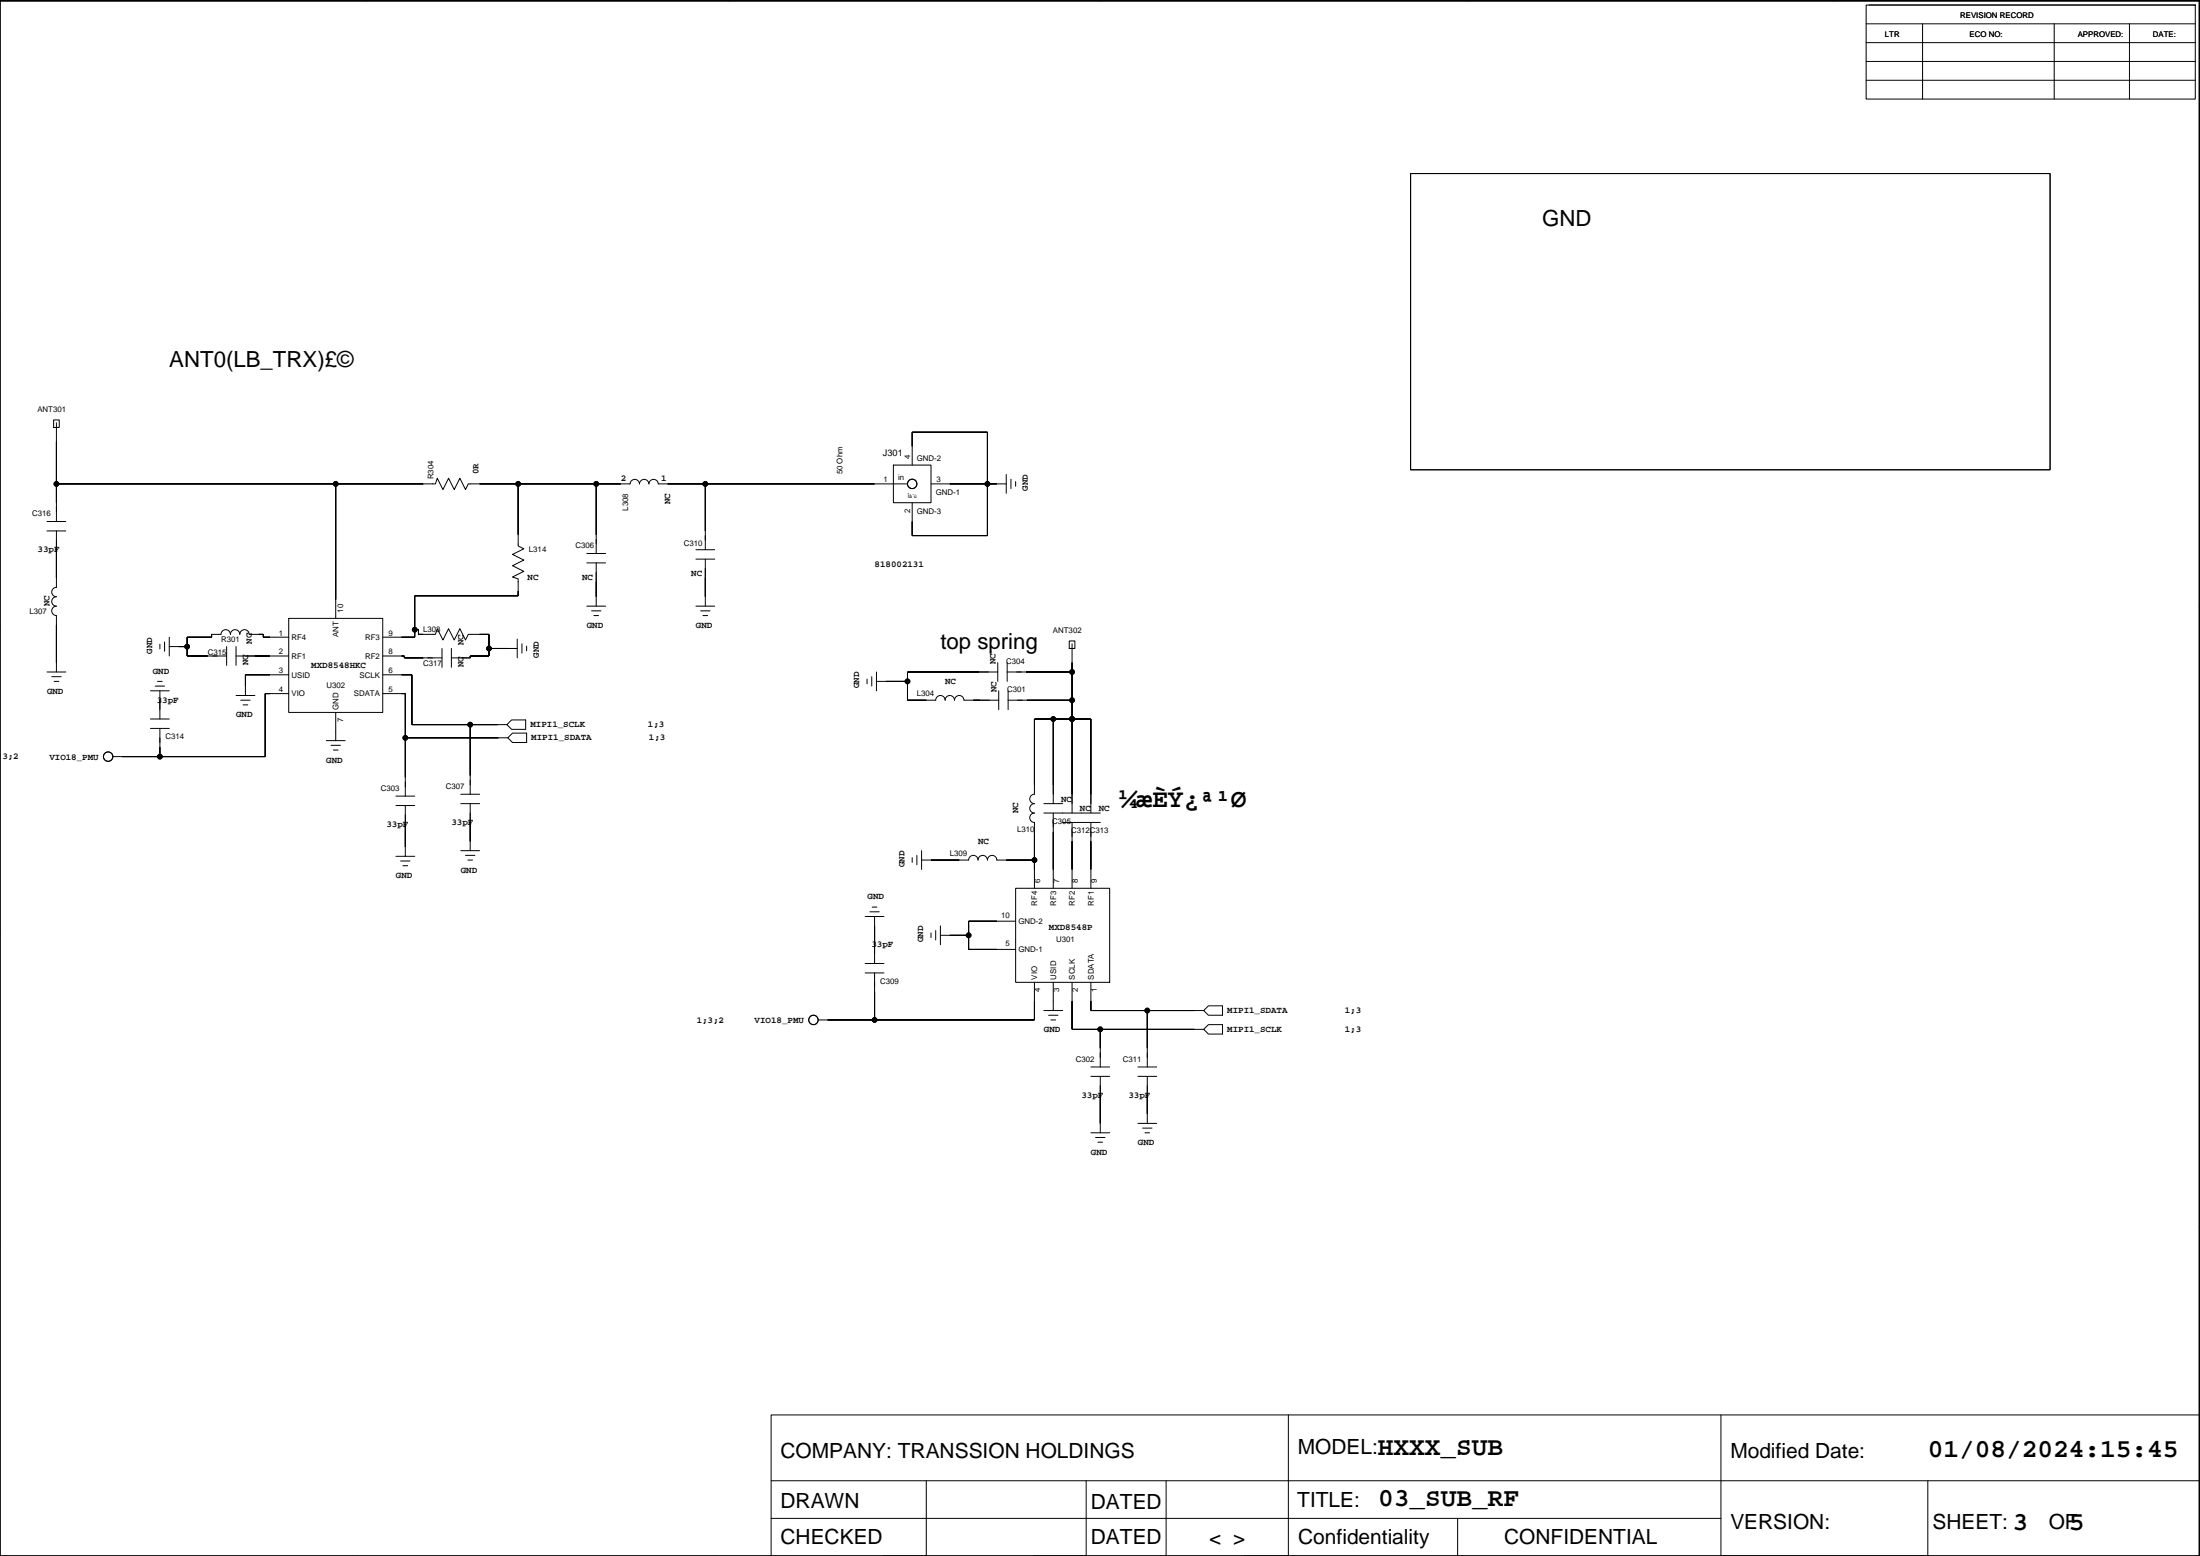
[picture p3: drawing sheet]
<svg xmlns="http://www.w3.org/2000/svg" width="594mm" height="420mm" viewBox="0 0 594 420" stroke-linecap="round" stroke-linejoin="round" font-family="sans-serif">
<g fill="none" stroke="#000" stroke-width=".27">
<path d="M99 0v.3M196.8 0v.3M297.1 0v.3M396.1 0v.3M495.2 0v.3M0 .1h594v420.1h-594zM0 .3h593.9v419.9h-593.9zM503.9 1.4h88.9v25.4h-88.9zM503.9 16.6h88.9M503.9 11.5h88.9M503.9 6.4h88.9M504.7 1.4h88.1"/>
<path d="M519.2 6.4v20.4M554.7 6.4v20.4M575 6.4v20.4M503.9 21.7h88.9M380.9 46.9h172.7v80h-172.7zM593.9 79.9h.2M-.1 85h.1M14.5 113.4h1.5v2h-1.5zM15.2 114.2v26.6M15.2 130.7h102.4l.5-1.6 1.5 3.1 1.5-3.1 1.6 3.1 1.5-3.1 1.5 3.1 .8-1.5h43.6a1.27 1.27 0 0 1 1.3-1.3 1.27 1.27 0 0 1 1.3 1.3 1.27 1.27 0 0 1 1.3-1.3 1.27 1.27 0 0 1 1.2 1.3 1.27 1.27 0 0 1 1.3-1.3 1.27 1.27 0 0 1 1.3 1.3h67.3M90.7 130.7v36.3M139.9 130.7v16.7l1.5 .8-3 1.5 3 1.5-3 1.6 3 1.5-3 1.5 1.5 .5v4.6h-27.9v11.2h-8.6"/>
<path d="M161 130.7v18.8M190.5 130.7v17.7M241.2 125.6h10.2v10.1h-10.2zM246.3 125.6v-8.9h20.3v27.9h-20.3v-8.9M251.4 130.7h20.3M269.2 130.7h.1M271.7 128.1v5.1M273 129.4v2.5M274.3 130v1.3M12.7 140.8h5.1M12.7 143.4h5.1M15.2 143.4v15.2a1.27 1.27 0 0 0-1.2 1.3 1.27 1.27 0 0 0 1.2 1.2 1.27 1.27 0 0 0-1.2 1.3 1.27 1.27 0 0 0 1.2 1.3 1.27 1.27 0 0 0-1.2 1.2 1.27 1.27 0 0 0 1.2 1.3v15.3"/>
<path d="M158.5 149.5h5M158.5 152h5M161 152v11.7M187.9 148.4h5.1M187.9 151h5.1M190.5 151v12.7M-.1 168.8h.1M15.2 178.9h.1M43.2 174v1.2M44.4 173.3v2.6M45.7 174.6h4.8M45.7 172.1v5"/>
<path d="M48.2 174.6h.1M61.2 174.6v5.1M63.7 177.1h14.3M63.7 174.6v5.1M78 172.1h-6.9v-.8h-3.8a1.27 1.27 0 0 0-1.3-1.3 1.27 1.27 0 0 0-1.2 1.3 1.27 1.27 0 0 0-1.3-1.3 1.27 1.27 0 0 0-1.3 1.3 1.27 1.27 0 0 0-1.3-1.3 1.27 1.27 0 0 0-1.2 1.3h-2.6v.8h-6.6v5h10.7M78 167h25.4v25.4h-25.4zM103.4 177.1h5.8v.5h10.2M112 170h1v1.3h4.6l.5-1.5 1.5 3 1.5-3 1.6 3 1.5-3 1.5 3 .8-1.5h5.6v5.8h-5.1v.5h-5.1M119.4 175.1v5.1M121.9 175.1v5.1M132.1 175.1h7.6M137.1 175.1h.1"/>
<path d="M139.7 172.6v5M140.9 173.8v2.6M142.2 174.5v1.2M158.5 163.7h5M159.7 164.9h2.6M160.4 166.2h1.2M161 161.1h.1M187.9 163.7h5.1M189.2 164.9h2.5M189.8 166.2h1.3M190.5 161.1h.1M269.4 178.9v5.1"/>
<path d="M272 178.9v5.1M288.7 173.1h1.6v2h-1.6zM289.5 173.8v45.7M593.9 163.7h.2M12.7 181.5h5.1M14 182.7h2.5M14.6 184h1.3M40.6 196.7h5.1M40.6 194.1h5.1M40.6 186.5h5.1M41.9 185.3h2.5M42.5 184h1.3"/>
<path d="M43.2 189.1h.1M43.2 186.5v7.6M43.2 196.7v7.6M63.7 187.8h5.1M65 189.1h2.5M65.6 190.3h1.3M66.3 185.3h.1M78 187.3h-6.4v17h-41.1M78 182.2h-11.7v5.6M88.1 200h5.1M90.7 197.5h.1M90.7 192.4v7.6"/>
<path d="M103.4 187.3h6v27.7M103.4 182.2h7.8v13.5h25.7M109.4 199.2h27.7M127 195.7v18.8M134.3 195.7h.1M134.6 199.2h.1M136.9 195.7l1.2-1.3h3.9v2.5h-3.9zM137.1 199.2l1.3-1.2h3.8v2.5h-3.8zM234.1 183.4v1.2M235.4 182.7v2.6M236.7 184h8.4M236.7 181.5v5"/>
<path d="M239.2 184h.1M269.4 181.5h-24.3v7.6h7.6a1.27 1.27 0 0 1 1.2-1.3 1.27 1.27 0 0 1 1.3 1.3 1.27 1.27 0 0 1 1.3-1.3 1.27 1.27 0 0 1 1.3 1.3 1.27 1.27 0 0 1 1.2-1.3 1.27 1.27 0 0 1 1.3 1.3h9.4M269.7 186.5v5.1M272 181.5h17.5M272.2 189.1h17.3M272.2 186.5v5.1M284.4 194.1v22.9M289.5 194.1h.1M33 204.3h.1M89.4 201.3h2.5M90 202.5h1.3M106.9 215h5.1"/>
<path d="M106.9 217.5h5.1M109.4 217.5v13.7M124.4 214.5h5.1M124.4 217h5.1M127 217v12.7M281.9 217h5.1M281.9 219.5h15.2M284.4 219.5v20.4M294.6 219.5v-25.4h-15.3v20.4a1.27 1.27 0 0 0-1.2 1.2 1.27 1.27 0 0 0 1.2 1.3 1.27 1.27 0 0 0-1.2 1.3 1.27 1.27 0 0 0 1.2 1.2 1.27 1.27 0 0 0-1.2 1.3 1.27 1.27 0 0 0 1.2 1.3v17.8M106.9 231.2h5.1M108.2 232.5h2.5M108.8 233.8h1.3"/>
<path d="M109.4 228.7h.1M124.4 229.7h5.1M125.7 231h2.5M126.3 232.2h1.3M127 227.2h.1M246.3 231.6v1.3M247.6 231v2.5M248.9 232.2h12.7a1.27 1.27 0 0 1 1.2-1.2 1.27 1.27 0 0 1 1.3 1.2 1.27 1.27 0 0 1 1.3-1.2 1.27 1.27 0 0 1 1.2 1.2 1.27 1.27 0 0 1 1.3-1.2 1.27 1.27 0 0 1 1.3 1.2h10.1M248.9 229.7v5.1M251.4 232.2h.1M274.3 239.9h25.4v25.4h-25.4zM287 222.1h10.1"/>
<path d="M289.5 222.1v17.8M294.6 222.1v17.8M-.1 252.6h.1M233.6 247.5h5.1M234.9 246.2h2.5M235.5 244.9h1.3M236.2 250h.1M236.2 247.5v12.7M251.4 251.9v1.3M252.7 251.3v2.5M253.9 252.6h7.7M253.9 250v5.1"/>
<path d="M256.5 252.6h.1M274.3 248.7h-12.7v7.7h12.7M593.9 247.5h.2M223.5 275.4h.1M233.6 262.7h5.1M233.6 260.2h5.1M236.2 262.7v12.7M279.3 265.3v10.1h-58.4M281.9 272.9h5.1M283.1 274.1h2.6M283.8 275.4h1.3M284.4 270.3h.1"/>
<path d="M284.4 265.3v7.6M289.5 265.3v12.7h35.5M294.6 265.3v7.6h30.4M297.1 278v10.1M309.8 272.9v15.2M322.5 272.9h.1M322.5 278h.1M325 272.9l1.3-1.3h3.8v2.5h-3.8zM326.3 276.7h3.8v2.5h-3.8l-1.3-1.2zM294.6 288.1h5.1M294.6 290.6h5.1M297.1 290.6v15.3"/>
<path d="M307.3 288.1h5M307.3 290.6h5M309.8 290.6v12.7M294.6 305.9h5.1M295.8 307.2h2.6M296.5 308.4h1.2M297.1 303.3h.1M307.3 303.3h5M308.5 304.6h2.6M309.2 305.9h1.2M309.8 300.8h.1M-.1 336.4h.1"/>
<path d="M593.9 331.3h.2M208.2 399.8h385.7M250.1 399.8v20.4h-11.6M293.3 399.8v20.4h-14.2M314.9 399.8v20.4M347.9 382.1v38.1h-11.9M464.7 382.1v38.1h55.6M520.6 399.8v20.4M593.9 382.1h-385.7v38.1M208.2 410h256.5M393.6 410v10.2M95.2 420.2h.1"/>
<path d="M193 420.2h.1M293.3 420.2h.1M491.4 420.2h.1"/>
<circle cx="15.2" cy="130.7" r=".63"/>
<circle cx="90.7" cy="130.7" r=".63"/>
<circle cx="139.9" cy="130.7" r=".63"/>
<circle cx="161" cy="130.7" r=".63"/>
<circle cx="190.5" cy="130.7" r=".63"/>
<circle cx="246.3" cy="130.7" r="1.27"/>
<circle cx="266.6" cy="130.7" r=".63"/>
<circle cx="50.5" cy="174.6" r=".63"/>
<circle cx="112" cy="170" r=".63"/>
<circle cx="132" cy="175.1" r=".63"/>
<circle cx="109.4" cy="199.2" r=".63"/>
<circle cx="127" cy="195.7" r=".63"/>
<circle cx="245.1" cy="184" r=".63"/>
<circle cx="284.4" cy="194.1" r=".63"/>
<circle cx="289.5" cy="194.1" r=".63"/>
<circle cx="289.5" cy="181.5" r=".63"/>
<circle cx="289.5" cy="189.1" r=".63"/>
<circle cx="29.2" cy="204.3" r="1.27"/>
<circle cx="43.2" cy="204.3" r=".63"/>
<circle cx="279.3" cy="232.2" r=".63"/>
<circle cx="261.6" cy="252.6" r=".63"/>
<circle cx="219.7" cy="275.4" r="1.27"/>
<circle cx="236.2" cy="275.4" r=".63"/>
<circle cx="297.1" cy="278" r=".63"/>
<circle cx="309.8" cy="272.9" r=".63"/>
</g>
<g fill="#000" stroke="#000" stroke-width=".27">
<path d="M15.2 119.2v11.5z" fill-rule="evenodd"/>
<path d="M246.3 116.7v3.8z" fill-rule="evenodd"/>
<path d="M266.6 116.7v14z" fill-rule="evenodd"/>
<path d="M246.3 116.7h20.3z" fill-rule="evenodd"/>
<path d="M15.2 130.7v5z" fill-rule="evenodd"/>
<path d="M90.7 130.7v31.2z" fill-rule="evenodd"/>
<path d="M15.2 130.7h75.5z" fill-rule="evenodd"/>
<path d="M90.7 130.7h23.6z" fill-rule="evenodd"/>
<path d="M139.9 130.7v13.7z" fill-rule="evenodd"/>
<path d="M129.5 130.7h10.4z" fill-rule="evenodd"/>
<path d="M161 130.7v13.7z" fill-rule="evenodd"/>
<path d="M139.9 130.7h21.1z" fill-rule="evenodd"/>
<path d="M161 130.7h6.6z" fill-rule="evenodd"/>
<path d="M180.3 130.7h10.2z" fill-rule="evenodd"/>
<path d="M190.5 130.7v12.7z" fill-rule="evenodd"/>
<path d="M190.5 130.7h45.7z" fill-rule="evenodd"/>
<path d="M266.6 130.7v13.9z" fill-rule="evenodd"/>
<path d="M256.5 130.7h10.1z" fill-rule="evenodd"/>
<path d="M266.6 130.7h2.6z" fill-rule="evenodd"/>
<path d="M15.2 148.4v7.7z" fill-rule="evenodd"/>
<path d="M139.9 159.6v1.3z" fill-rule="evenodd"/>
<path d="M161 157.1v4z" fill-rule="evenodd"/>
<path d="M190.5 156.1v5z" fill-rule="evenodd"/>
<path d="M246.3 140.8v3.8z" fill-rule="evenodd"/>
<path d="M246.3 144.6h20.3z" fill-rule="evenodd"/>
<path d="M15.2 168.8v10.1z" fill-rule="evenodd"/>
<path d="M50.5 172.1v2.5z" fill-rule="evenodd"/>
<path d="M48.2 174.6h2.3z" fill-rule="evenodd"/>
<path d="M50.5 174.6v2.5z" fill-rule="evenodd"/>
<path d="M50.5 177.1h5.6z" fill-rule="evenodd"/>
<path d="M57.1 171.3v.8z" fill-rule="evenodd"/>
<path d="M50.5 172.1h6.6z" fill-rule="evenodd"/>
<path d="M71.1 171.3v.8z" fill-rule="evenodd"/>
<path d="M69.8 171.3h1.3z" fill-rule="evenodd"/>
<path d="M68.8 177.1h4.1z" fill-rule="evenodd"/>
<path d="M71.1 172.1h1.8z" fill-rule="evenodd"/>
<path d="M109.2 177.1v.5z" fill-rule="evenodd"/>
<path d="M108.4 177.1h.8z" fill-rule="evenodd"/>
<path d="M112 170v2.1z" fill-rule="evenodd"/>
<path d="M108.4 172.1h3.6z" fill-rule="evenodd"/>
<path d="M112 160.9v9.1z" fill-rule="evenodd"/>
<path d="M113 170v1.3z" fill-rule="evenodd"/>
<path d="M112 170h1z" fill-rule="evenodd"/>
<path d="M109.2 177.6h5.1z" fill-rule="evenodd"/>
<path d="M113 171.3h1.3z" fill-rule="evenodd"/>
<path d="M127 177.1v.5z" fill-rule="evenodd"/>
<path d="M132.1 171.3v3.8z" fill-rule="evenodd"/>
<path d="M129.5 171.3h2.6z" fill-rule="evenodd"/>
<path d="M127 177.1h5.1z" fill-rule="evenodd"/>
<path d="M132.1 175.1v2z" fill-rule="evenodd"/>
<path d="M132.1 175.1h5z" fill-rule="evenodd"/>
<path d="M112 160.9h27.9z" fill-rule="evenodd"/>
<path d="M289.5 178.9v2.6z" fill-rule="evenodd"/>
<path d="M66.3 182.2v3.1z" fill-rule="evenodd"/>
<path d="M71.6 187.3v17z" fill-rule="evenodd"/>
<path d="M71.6 187.3h1.3z" fill-rule="evenodd"/>
<path d="M66.3 182.2h6.6z" fill-rule="evenodd"/>
<path d="M109.4 199.2v10.7z" fill-rule="evenodd"/>
<path d="M108.4 187.3h1z" fill-rule="evenodd"/>
<path d="M109.4 187.3v11.9z" fill-rule="evenodd"/>
<path d="M108.4 182.2h2.8z" fill-rule="evenodd"/>
<path d="M111.2 182.2v13.5z" fill-rule="evenodd"/>
<path d="M127 195.7v13.7z" fill-rule="evenodd"/>
<path d="M111.2 195.7h15.8z" fill-rule="evenodd"/>
<path d="M127 195.7h7.3z" fill-rule="evenodd"/>
<path d="M109.4 199.2h25.2z" fill-rule="evenodd"/>
<path d="M245.1 184v5.1z" fill-rule="evenodd"/>
<path d="M239.2 184h5.9z" fill-rule="evenodd"/>
<path d="M245.1 181.5v2.5z" fill-rule="evenodd"/>
<path d="M245.1 189.1h5z" fill-rule="evenodd"/>
<path d="M245.1 181.5h19.3z" fill-rule="evenodd"/>
<path d="M262.8 189.1h1.8z" fill-rule="evenodd"/>
<path d="M279.3 194.1v17.8z" fill-rule="evenodd"/>
<path d="M279.3 194.1h5.1z" fill-rule="evenodd"/>
<path d="M284.4 194.1v17.8z" fill-rule="evenodd"/>
<path d="M289.5 189.1v5z" fill-rule="evenodd"/>
<path d="M289.5 181.5v7.6z" fill-rule="evenodd"/>
<path d="M277.1 181.5h12.4z" fill-rule="evenodd"/>
<path d="M277.3 189.1h12.2z" fill-rule="evenodd"/>
<path d="M284.4 194.1h5.1z" fill-rule="evenodd"/>
<path d="M289.5 194.1v20.4z" fill-rule="evenodd"/>
<path d="M289.5 194.1h5.1z" fill-rule="evenodd"/>
<path d="M294.6 194.1v20.4z" fill-rule="evenodd"/>
<path d="M43.2 201.8v2.5z" fill-rule="evenodd"/>
<path d="M33 204.3h10.2z" fill-rule="evenodd"/>
<path d="M43.2 204.3h28.4z" fill-rule="evenodd"/>
<path d="M109.4 222.6v6.1z" fill-rule="evenodd"/>
<path d="M127 222.1v5.1z" fill-rule="evenodd"/>
<path d="M251.4 232.2h7.6z" fill-rule="evenodd"/>
<path d="M271.7 232.2h7.6z" fill-rule="evenodd"/>
<path d="M279.3 232.2v2.6z" fill-rule="evenodd"/>
<path d="M279.3 224.6v7.6z" fill-rule="evenodd"/>
<path d="M284.4 224.6v10.2z" fill-rule="evenodd"/>
<path d="M289.5 227.2v7.6z" fill-rule="evenodd"/>
<path d="M294.6 227.2v7.6z" fill-rule="evenodd"/>
<path d="M236.2 250v5.1z" fill-rule="evenodd"/>
<path d="M261.6 252.6v3.8z" fill-rule="evenodd"/>
<path d="M261.6 248.7v3.9z" fill-rule="evenodd"/>
<path d="M256.5 252.6h5.1z" fill-rule="evenodd"/>
<path d="M261.6 256.4h7.6z" fill-rule="evenodd"/>
<path d="M261.6 248.7h7.6z" fill-rule="evenodd"/>
<path d="M223.5 275.4h12.7z" fill-rule="evenodd"/>
<path d="M236.2 267.8v7.6z" fill-rule="evenodd"/>
<path d="M279.3 270.3v5.1z" fill-rule="evenodd"/>
<path d="M236.2 275.4h43.1z" fill-rule="evenodd"/>
<path d="M289.5 270.3v7.7z" fill-rule="evenodd"/>
<path d="M294.6 270.3v2.6z" fill-rule="evenodd"/>
<path d="M297.1 278v5z" fill-rule="evenodd"/>
<path d="M289.5 278h7.6z" fill-rule="evenodd"/>
<path d="M309.8 272.9v10.1z" fill-rule="evenodd"/>
<path d="M294.6 272.9h15.2z" fill-rule="evenodd"/>
<path d="M309.8 272.9h12.7z" fill-rule="evenodd"/>
<path d="M297.1 278h25.4z" fill-rule="evenodd"/>
<path d="M297.1 295.7v7.6z" fill-rule="evenodd"/>
<path d="M309.8 295.7v5.1z" fill-rule="evenodd"/>
<circle cx="15.2" cy="130.7" r=".63"/>
<circle cx="90.7" cy="130.7" r=".63"/>
<circle cx="139.9" cy="130.7" r=".63"/>
<circle cx="161" cy="130.7" r=".63"/>
<circle cx="190.5" cy="130.7" r=".63"/>
<circle cx="266.6" cy="130.7" r=".63"/>
<circle cx="50.5" cy="174.6" r=".63"/>
<circle cx="112" cy="170" r=".63"/>
<circle cx="132" cy="175.1" r=".63"/>
<circle cx="109.4" cy="199.2" r=".63"/>
<circle cx="127" cy="195.7" r=".63"/>
<circle cx="245.1" cy="184" r=".63"/>
<circle cx="284.4" cy="194.1" r=".63"/>
<circle cx="289.5" cy="194.1" r=".63"/>
<circle cx="289.5" cy="181.5" r=".63"/>
<circle cx="289.5" cy="189.1" r=".63"/>
<circle cx="43.2" cy="204.3" r=".63"/>
<circle cx="279.3" cy="232.2" r=".63"/>
<circle cx="261.6" cy="252.6" r=".63"/>
<circle cx="236.2" cy="275.4" r=".63"/>
<circle cx="297.1" cy="278" r=".63"/>
<circle cx="309.8" cy="272.9" r=".63"/>
</g>
<g font-size="7.1">
<text x="302.7" y="217.8">¼æÈÝ¿ª¹Ø</text>
<text x="372" y="392.9">HXXX_SUB</text>
<text x="520.6" y="393.5">01/08/2024:15:45</text>
<text x="372.2" y="406.8">03_SUB_RF</text>
<text x="543.4" y="413.3">3</text>
<text x="558.7" y="413.3">5</text>
</g>
<g font-size="6">
<text x="416.5" y="61">GND</text>
<text x="45.7" y="99.1">ANT0(LB_TRX)£©</text>
<text x="253.9" y="175.3">top spring</text>
</g>
<g font-size="5.6">
<text x="210.8" y="393.8">COMPANY: TRANSSION HOLDINGS</text>
<text x="350.4" y="392.5">MODEL:</text>
<text x="467.3" y="393.8">Modified Date:</text>
<text x="210.8" y="407.2">DRAWN</text>
<text x="294.6" y="407.3">DATED</text>
<text x="350.3" y="406.8">TITLE:</text>
<text x="467.3" y="412.8">VERSION:</text>
<text x="521.9" y="412.8">SHEET:</text>
<text x="553.2" y="412.8">OF</text>
<text x="210.8" y="416.9">CHECKED</text>
<text x="294.6" y="417">DATED</text>
<text x="326.5" y="417.1">&lt; &gt;</text>
<text x="350.6" y="416.9">Confidentiality</text>
<text x="406.2" y="416.9">CONFIDENTIAL</text>
</g>
<g font-size="3.5">
<text x="50.8" y="-1">6</text>
<text x="250" y="-1">4</text>
<text x="552.6" y="-.9">1</text>
</g>
<g font-size="2.5">
<text x="238.4" y="123.1">J301</text>
<text x="129.2" y="128.1" transform="rotate(-90 129.2 128.1)">0R</text>
<text x="167.6" y="129.9">2</text>
<text x="178.5" y="129.9">1</text>
<text x="181" y="136.2" transform="rotate(-90 181 136.2)">NC</text>
<text x="277.5" y="132.6" transform="rotate(-90 277.5 132.6)">GND</text>
<text x="10.2" y="149.1">33pF</text>
<text x="186.6" y="155.5">NC</text>
<text x="236.2" y="153.1">818002131</text>
<text x="142.5" y="156.5">NC</text>
<text x="157.2" y="156.5">NC</text>
<text x="13.4" y="163.7" transform="rotate(-90 13.4 163.7)">NC</text>
<text x="68" y="173.8" transform="rotate(-90 68 173.8)">NC</text>
<text x="158.5" y="169.6">GND</text>
<text x="187.9" y="169.6">GND</text>
<text x="41.1" y="176.5" transform="rotate(-90 41.1 176.5)">GND</text>
<text x="67" y="179.7" transform="rotate(-90 67 179.7)">NC</text>
<text x="125.1" y="174.3" transform="rotate(-90 125.1 174.3)">NC</text>
<text x="145.5" y="177.6" transform="rotate(-90 145.5 177.6)">GND</text>
<text x="268.9" y="179.3" transform="rotate(-90 268.9 179.3)">NC</text>
<text x="41.3" y="181.9">GND</text>
<text x="84.1" y="180.3">MXD8548HKC</text>
<text x="125.1" y="180.2" transform="rotate(-90 125.1 180.2)">NC</text>
<text x="232" y="185.9" transform="rotate(-90 232 185.9)">GND</text>
<text x="255.2" y="184.7">NC</text>
<text x="12.7" y="187.4">GND</text>
<text x="42.3" y="189.8">33pF</text>
<text x="269.1" y="187" transform="rotate(-90 269.1 187)">NC</text>
<text x="63.7" y="193.7">GND</text>
<text x="143.2" y="196.4">MIPI1_SCLK</text>
<text x="175" y="196.4">1;3</text>
<text x="143.5" y="199.9">MIPI1_SDATA</text>
<text x="175.2" y="199.9">1;3</text>
<text x="-.8" y="205">;3;2</text>
<text x="13.3" y="205.1">VIO18_PMU</text>
<text x="88.1" y="205.9">GND</text>
<text x="275" y="219.5" transform="rotate(-90 275 219.5)">NC</text>
<text x="286.5" y="216.4">NC</text>
<text x="291.6" y="219">NC</text>
<text x="296.7" y="219">NC</text>
<text x="104.4" y="223.3">33pF</text>
<text x="121.9" y="222.8">33pF</text>
<text x="264.1" y="227.9">NC</text>
<text x="106.9" y="237.1">GND</text>
<text x="124.4" y="235.6">GND</text>
<text x="244.2" y="234.1" transform="rotate(-90 244.2 234.1)">GND</text>
<text x="234.3" y="242.9">GND</text>
<text x="283.2" y="251.1">MXD8548P</text>
<text x="235.3" y="255.8">33pF</text>
<text x="249.3" y="254.5" transform="rotate(-90 249.3 254.5)">GND</text>
<text x="331.4" y="273.6">MIPI1_SDATA</text>
<text x="363.1" y="273.6">1;3</text>
<text x="188.1" y="276.1">1;3;2</text>
<text x="203.8" y="276.2">VIO18_PMU</text>
<text x="281.9" y="278.8">GND</text>
<text x="331.4" y="278.6">MIPI1_SCLK</text>
<text x="363.1" y="278.6">1;3</text>
<text x="292" y="296.4">33pF</text>
<text x="304.7" y="296.4">33pF</text>
<text x="294.6" y="311.8">GND</text>
<text x="307.3" y="309.3">GND</text>
</g>
<g font-size="2.1">
<text x="529.3" y="4.8">REVISION RECORD</text>
<text x="509" y="9.9">LTR</text>
<text x="531.9" y="9.9">ECO NO:</text>
<text x="561.1" y="9.9">APPROVED:</text>
<text x="581.4" y="9.9">DATE:</text>
<text x="10.1" y="111.2">ANT301</text>
<text x="245.7" y="124.1" transform="rotate(-90 245.7 124.1)">4</text>
<text x="247.6" y="124.4">GND-2</text>
<text x="117.1" y="129.4" transform="rotate(-90 117.1 129.4)">R304</text>
<text x="227.5" y="128.1" transform="rotate(-90 227.5 128.1)">50 Ohm</text>
<text x="238.5" y="130.2">1</text>
<text x="242.5" y="129.5">in</text>
<text x="252.9" y="130.2">3</text>
<text x="169.6" y="137.9" transform="rotate(-90 169.6 137.9)">L308</text>
<text x="252.7" y="133.7">GND-1</text>
<text x="8.7" y="139.4">C316</text>
<text x="245.7" y="138.4" transform="rotate(-90 245.7 138.4)">2</text>
<text x="247.6" y="138.8">GND-3</text>
<text x="142.8" y="149.1">L314</text>
<text x="155.4" y="148.1">C306</text>
<text x="184.6" y="147.3">C310</text>
<text x="8" y="165.8">L307</text>
<text x="92.7" y="165.5" transform="rotate(-90 92.7 165.5)">10</text>
<text x="59.7" y="173.5">R301</text>
<text x="75.3" y="171.6">1</text>
<text x="78.7" y="172.8">RF4</text>
<text x="91.4" y="172" transform="rotate(-90 91.4 172)">ANT</text>
<text x="98.6" y="172.8">RF3</text>
<text x="104.9" y="171.6">9</text>
<text x="114.3" y="170.6">L303</text>
<text x="284.3" y="170.9">ANT302</text>
<text x="56.1" y="176.8">C315</text>
<text x="75.3" y="176.7">2</text>
<text x="78.7" y="177.9">RF1</text>
<text x="98.6" y="177.9">RF2</text>
<text x="104.9" y="176.7">8</text>
<text x="114.3" y="179.8">C317</text>
<text x="271.7" y="179.3">C304</text>
<text x="75.3" y="181.8">3</text>
<text x="78.7" y="183">USID</text>
<text x="88.1" y="185.6">U302</text>
<text x="97.1" y="183">SCLK</text>
<text x="104.9" y="181.8">6</text>
<text x="75.3" y="186.9">4</text>
<text x="78.7" y="188.1">VIO</text>
<text x="91.4" y="191.6" transform="rotate(-90 91.4 191.6)">GND</text>
<text x="95.5" y="188.1">SDATA</text>
<text x="104.9" y="186.9">5</text>
<text x="247.6" y="187.9">L304</text>
<text x="272" y="186.9">C301</text>
<text x="92.7" y="195.1" transform="rotate(-90 92.7 195.1)">7</text>
<text x="44.7" y="199.6">C314</text>
<text x="102.9" y="213.5">C303</text>
<text x="120.4" y="213">C307</text>
<text x="274.6" y="224.7">L310</text>
<text x="284.2" y="222.4">C305</text>
<text x="289.2" y="225">C312C313</text>
<text x="256.5" y="231.1">L309</text>
<text x="280.9" y="238.3" transform="rotate(-90 280.9 238.3)">6</text>
<text x="286" y="238.3" transform="rotate(-90 286 238.3)">7</text>
<text x="291.1" y="238.3" transform="rotate(-90 291.1 238.3)">8</text>
<text x="296.1" y="238.3" transform="rotate(-90 296.1 238.3)">9</text>
<text x="280.1" y="244.6" transform="rotate(-90 280.1 244.6)">RF4</text>
<text x="285.2" y="244.6" transform="rotate(-90 285.2 244.6)">RF3</text>
<text x="290.3" y="244.6" transform="rotate(-90 290.3 244.6)">RF2</text>
<text x="295.3" y="244.6" transform="rotate(-90 295.3 244.6)">RF1</text>
<text x="270.4" y="247.9">10</text>
<text x="275" y="249.5">GND-2</text>
<text x="271.6" y="255.5">5</text>
<text x="275" y="257.1">GND-1</text>
<text x="285.2" y="254.5">U301</text>
<text x="237.7" y="265.6">C309</text>
<text x="280.1" y="264.5" transform="rotate(-90 280.1 264.5)">VIO</text>
<text x="280.9" y="268" transform="rotate(-90 280.9 268)">4</text>
<text x="285.2" y="264.5" transform="rotate(-90 285.2 264.5)">USID</text>
<text x="286" y="268" transform="rotate(-90 286 268)">3</text>
<text x="290.3" y="264.5" transform="rotate(-90 290.3 264.5)">SCLK</text>
<text x="291.1" y="268" transform="rotate(-90 291.1 268)">2</text>
<text x="295.3" y="264.5" transform="rotate(-90 295.3 264.5)">SDATA</text>
<text x="296.1" y="268" transform="rotate(-90 296.1 268)">1</text>
<text x="290.5" y="286.7">C302</text>
<text x="303.2" y="286.7">C311</text>
</g>
<text font-size="1.4" x="245.1" y="134.6">Îå´ú</text>
</svg>
